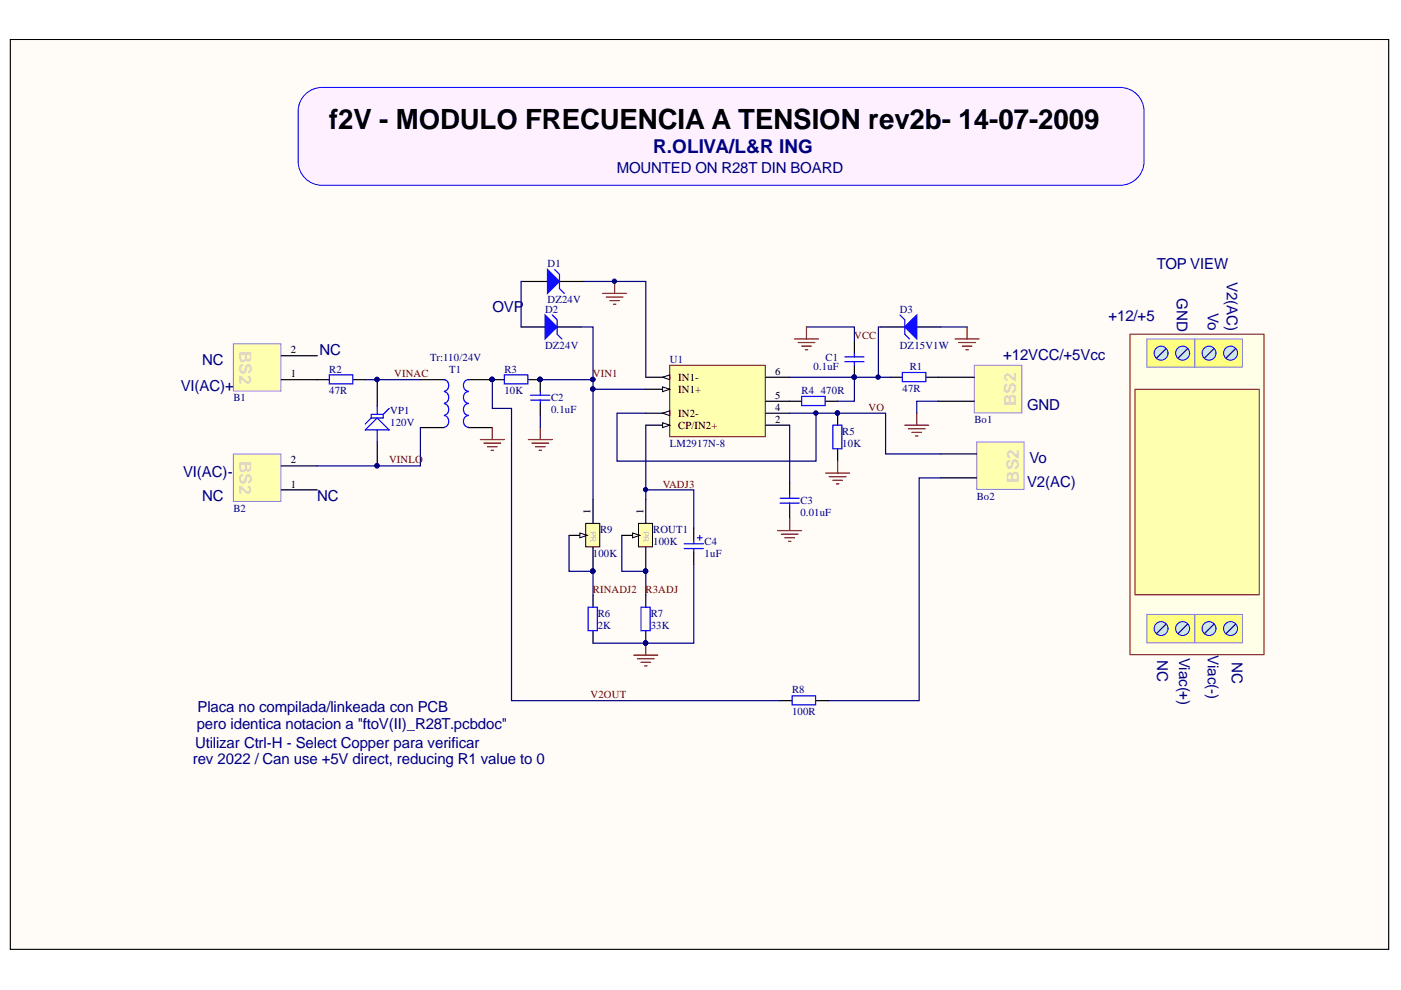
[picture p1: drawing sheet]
<svg xmlns="http://www.w3.org/2000/svg" width="297mm" height="210mm" viewBox="0 0 297 210" stroke-linecap="round" stroke-linejoin="round" font-family="sans-serif">
<path d="M2.2 8.4h292.2v192.9h-292.2z" fill="#fffcf8" stroke="#000" stroke-width=".21"/>
<path d="M64.4 20.3a5.1 5.1 0 0 1 3.9-1.8h169.2a5.1 5.1 0 0 1 5.1 5.1v10.6a5.1 5.1 0 0 1-5.1 5.1h-169.2a5.1 5.1 0 0 1-5.1-5.1v-10.6a5.1 5.1 0 0 1 1.2-3.3z" fill="#fff0ff" stroke="#00f" stroke-width=".21"/>
<path d="M89.1 80.5h5.1M89.1 90.7h5.1M99.3 80.5h5.1M99.3 90.7h5.1" fill="none" stroke="#000" stroke-width=".26"/>
<circle cx="104.3" cy="80.4" r=".46" fill="#000080" stroke="#000080" stroke-width=".21"/>
<path d="M94.2 80.5a1.27 1.27 0 0 1 .9 1.2 1.27 1.27 0 0 1-.9 1.2M94.2 83a1.27 1.27 0 0 1 .9 1.3 1.27 1.27 0 0 1-.9 1.2M94.2 85.6a1.28 1.28 0 0 1 .9 1.2 1.28 1.28 0 0 1-.9 1.2M94.2 88.1a1.27 1.27 0 0 1 .9 1.2 1.27 1.27 0 0 1-.9 1.3M99.3 80.5a1.23 1.23 0 0 0-1 1.2 1.23 1.23 0 0 0 1 1.2M99.3 83a1.23 1.23 0 0 0-1 1.3 1.23 1.23 0 0 0 1 1.2M99.3 85.6a1.24 1.24 0 0 0-1 1.2 1.24 1.24 0 0 0 1 1.2M99.3 88.1a1.23 1.23 0 0 0-1 1.2 1.23 1.23 0 0 0 1 1.3" fill="none" stroke="#00f" stroke-width=".26"/>
<path d="M49.5 72.9h10v10h-10z" fill="#ffffb0" stroke="#96f" stroke-width=".21"/>
<path d="M59.6 75.4h7.7M59.6 80.5h7.7" fill="none" stroke="#000" stroke-width=".26"/>
<path d="M207.1 93.7h10v10.1h-10z" fill="#ffffb0" stroke="#96f" stroke-width=".21"/>
<path d="M199.5 96.2h7.6M199.5 101.3h7.6" fill="none" stroke="#000" stroke-width=".26"/>
<path d="M49.5 96.2h10v10.1h-10z" fill="#ffffb0" stroke="#96f" stroke-width=".21"/>
<path d="M59.6 98.8h7.7M67.3 80.5h2.5M74.9 80.5h2.5M80 81v5.1M80 93.7v5.1M59.6 103.9h7.7" fill="none" stroke="#000" stroke-width=".26"/>
<path d="M69.8 79.5h5v1.9h-5zM77.4 91.2l2.6-2.6 2.5 2.6zM78.7 88.6l-1.3 1.3M80 86.1v1.8M80 91.2v2.5M81.3 87.9v.7h-2.6M81.3 87.9h-2.6v.7M82.5 86.6l-1.2 1.3" fill="none" stroke="#00f" stroke-width=".26"/>
<g fill="#000080" stroke="#000080" stroke-width=".21">
<circle cx="79.9" cy="98.7" r=".46"/>
<circle cx="79.9" cy="80.4" r=".46"/>
</g>
<path d="M77.4 80.5h2.6M89.1 80.5h-9.1v.5M89.1 90.7v8.1h-21.8" fill="none" stroke="#000080" stroke-width=".26"/>
<path d="M142 77.5h20.2v15.1h-20.2z" fill="#ffffb0" stroke="#800000" stroke-width=".21"/>
<path d="M136.9 82.5h5.1" fill="none" stroke="#000" stroke-width=".26"/>
<path d="M140.5 82l1.5 .5-1.5 .5z" fill="#fffcf8"/>
<path d="M140.5 82l1.5 .5-1.5 .5z" fill="none" stroke="#000" stroke-width=".21"/>
<path d="M136.9 90.1h5.1M162.3 90.1h5.1" fill="none" stroke="#000" stroke-width=".26"/>
<path d="M140.5 89.6l1.5 .5-1.5 .6z" fill="#fffcf8"/>
<path d="M140.5 89.6l1.5 .5-1.5 .6z" fill="none" stroke="#000" stroke-width=".21"/>
<path d="M162.3 80h5.1M136.9 87.6h5.1M162.3 87.6h5.1M162.3 85.1h5.1" fill="none" stroke="#000" stroke-width=".26"/>
<path d="M140.5 87.6l1.5-.5v1z" fill="#fffcf8"/>
<path d="M140.5 87.6l1.5-.5v1z" fill="none" stroke="#000" stroke-width=".21"/>
<path d="M136.9 80h5.1" fill="none" stroke="#000" stroke-width=".26"/>
<path d="M140.5 80l1.5-.5v1z" fill="#fffcf8"/>
<path d="M140.5 80l1.5-.5v1z" fill="none" stroke="#000" stroke-width=".21"/>
<path d="M104.4 80.5h2.5M112 80.5h2.6M177.6 87.6v2.5M177.6 95.2v2.6" fill="none" stroke="#000" stroke-width=".26"/>
<g fill="#000080" stroke="#000080" stroke-width=".21">
<circle cx="114.5" cy="80.4" r=".46"/>
<circle cx="104.3" cy="80.4" r=".46"/>
<circle cx="177.5" cy="87.6" r=".46"/>
</g>
<path d="M106.9 79.5h5v1.9h-5zM176.6 90.1h1.9v5.1h-1.9z" fill="none" stroke="#00f" stroke-width=".26"/>
<path d="M206.6 77.5h10v10h-10z" fill="#ffffb0" stroke="#96f" stroke-width=".21"/>
<g fill="none" stroke="#000" stroke-width=".26">
<path d="M181.2 72.4v2.5M181.2 77.5v2.5M186.7 69.3h5.1M188.8 80h2.5M194.4 69.3h5.1M196.4 80h10.2M114.6 80.5v2.5M114.6 85.6v2.5M167.4 85.1h2.6M175.1 85.1h2.5M198.9 85.1h7.7M167.4 102.3v2.6"/>
<path d="M167.4 107.4v2.6"/>
</g>
<path d="M167.4 80h21.4M181.2 80v5.1h-3.6M136.9 87.6h-6.1v10.2h42.2v-10.2M167.4 87.6h20.4v8.6h11.7M167.4 90.1v12.2" fill="none" stroke="#000080" stroke-width=".26"/>
<path d="M177.6 97.8v2.5M175.1 100.3h5M175.8 101.1h3.6M176.6 101.8h2M177.3 102.6h.5" fill="none" stroke="#800000" stroke-width=".26"/>
<g fill="#000080" stroke="#000080" stroke-width=".21">
<circle cx="173" cy="87.6" r=".46"/>
<circle cx="114.5" cy="80.4" r=".46"/>
<circle cx="181.1" cy="80" r=".46"/>
</g>
<g fill="none" stroke="#00f" stroke-width=".26">
<path d="M179.1 75.7h4.1M179.1 76.7h4.1M181.2 74.9v.8M181.2 76.7v.8M191.3 79h5v1.9h-5zM112.5 83.8h4.1M112.5 84.8h4.1M114.6 83v.8M114.6 84.8v.8M170 84.1h4.9v1.9h-4.9zM165.4 105.6h4.1M165.4 106.7h4.1"/>
<path d="M167.4 104.9v.7M167.4 106.7v.7"/>
</g>
<path d="M191.8 69.3l2.6-2.5v5.1z" fill="#00f"/>
<path d="M190.8 66.8l1 1v3.1l1 1M191.8 69.3l2.6-2.5v5.1z" fill="none" stroke="#00f" stroke-width=".26"/>
<path d="M110.5 69.3h5.1M118.1 69.3h5.1" fill="none" stroke="#000" stroke-width=".26"/>
<path d="M115.6 66.8l2.5 2.5-2.5 2.6z" fill="#00f"/>
<path d="M115.6 66.8l2.5 2.5-2.5 2.6zM117.1 66.8l1 1v3.1l1 1" fill="none" stroke="#00f" stroke-width=".26"/>
<path d="M123.7 59.7h13.2v20.3" fill="none" stroke="#000080" stroke-width=".26"/>
<path d="M111 59.7h5.1M118.6 59.7h5.1" fill="none" stroke="#000" stroke-width=".26"/>
<path d="M116.1 57.1l2.5 2.6-2.5 2.5z" fill="#00f"/>
<path d="M116.1 57.1l2.5 2.6-2.5 2.5zM117.6 57.1l1 1.1v3l1 1" fill="none" stroke="#00f" stroke-width=".26"/>
<path d="M111 59.7h-.5v9.6" fill="none" stroke="#000080" stroke-width=".26"/>
<path d="M130.3 59.7v2.5M127.8 62.2h5.1M128.5 63h3.6M129.3 63.7h2M130.1 64.5h.5" fill="none" stroke="#800000" stroke-width=".26"/>
<circle cx="130.3" cy="59.6" r=".46" fill="#000080" stroke="#000080" stroke-width=".21"/>
<path d="M125.7 105.9v5.1" fill="none" stroke="#000" stroke-width=".26"/>
<path d="M124.2 111h3v5h-3z" fill="#ffffb0" stroke="#000" stroke-width=".21"/>
<path d="M120.7 113.5h3.8" fill="none" stroke="#000" stroke-width=".26"/>
<path d="M122.9 113l1.6 .5-1.6 .5z" fill="#fffcf8"/>
<path d="M122.9 113l1.6 .5-1.6 .5z" fill="none" stroke="#000" stroke-width=".21"/>
<path d="M125.7 116.1v5M136.9 105.9v5.1" fill="none" stroke="#000" stroke-width=".26"/>
<g fill="#000080" stroke="#000080" stroke-width=".21">
<circle cx="125.7" cy="121.1" r=".47"/>
<circle cx="125.7" cy="82.5" r=".46"/>
</g>
<path d="M125.7 82.5v23.4" fill="none" stroke="#000080" stroke-width=".26"/>
<path d="M135.4 111h2.9v5h-2.9z" fill="#ffffb0" stroke="#000" stroke-width=".21"/>
<path d="M131.8 113.5h3.9" fill="none" stroke="#000" stroke-width=".26"/>
<path d="M134.1 113l1.6 .5-1.6 .5z" fill="#fffcf8"/>
<path d="M134.1 113l1.6 .5-1.6 .5z" fill="none" stroke="#000" stroke-width=".21"/>
<path d="M136.9 116.1v5M147.1 112v2.5M147.1 117.1v2.5M125.7 126.2v2.5M125.7 133.8v2.6M136.9 126.2v2.5M136.9 133.8v2.6M165.4 148.6h2.5M173 148.6h2.6" fill="none" stroke="#000" stroke-width=".26"/>
<g fill="#000080" stroke="#000080" stroke-width=".21">
<circle cx="136.9" cy="121.1" r=".46"/>
<circle cx="125.7" cy="121.1" r=".47"/>
<circle cx="136.9" cy="136.3" r=".46"/>
<circle cx="136.9" cy="103.8" r=".46"/>
<circle cx="186.2" cy="80" r=".47"/>
<circle cx="104.3" cy="80.4" r=".46"/>
<circle cx="125.7" cy="80.4" r=".46"/>
<circle cx="125.7" cy="82.5" r=".46"/>
<circle cx="114.5" cy="80.4" r=".46"/>
</g>
<g fill="none" stroke="#000080" stroke-width=".26">
<path d="M123.2 69.3h2.5v13.2h11.2M171 69.3h10.2v3.1M186.7 69.3h-.5v10.7M199.5 69.3h5.5M104.4 80.5v6.1h4.1v62h56.9M114.6 88.1v2.6M114.6 80.5h11.1M136.9 90.1v15.8M198.9 85.1h-4.5v2.5M120.7 113.5v7.6h5v5.1M131.8 113.5v7.6h5.1v5.1M136.9 103.9h10.2v8.1"/>
<path d="M147.1 119.6v16.8h-21.4M199.5 101.3h-4.6v47.3h-19.3"/>
</g>
<path d="M145.1 115.3h4M145.1 116.3h4M147.1 114.5v.8M147.1 116.3v.8M147.9 114h1M148.4 113.5v1M124.7 128.7h2v5h-2zM135.9 128.7h1.9v5h-1.9zM167.9 147.5h5v2h-5z" fill="none" stroke="#00f" stroke-width=".26"/>
<g fill="none" stroke="#800000" stroke-width=".26">
<path d="M168.4 71.9h5.1M169.2 72.6h3.6M170 73.4h2M170.7 74.2h.5M171 69.3v2.6M202.5 71.9h5.1M203.3 72.6h3.5M204 73.4h2.1M204.8 74.2h.5M205 69.3v2.6M101.8 93.2h5.1M102.6 94h3.6"/>
<path d="M103.4 94.7h2M104.1 95.5h.5M104.4 90.7v2.5M112 93.2h5.1M112.8 94h3.5M113.5 94.7h2.1M114.3 95.5h.5M114.6 90.7v2.5M191.8 90.1h5.1M192.6 90.9h3.5M193.4 91.7h2M194.1 92.4h.5"/>
<path d="M194.4 87.6v2.5M164.9 112.5h5.1M165.6 113.3h3.6M166.4 114h2M167.2 114.8h.5M167.4 110v2.5M134.4 138.9h5.1M135.1 139.7h3.6M136.9 136.4v2.5M135.9 140.4h2M136.7 141.2h.5"/>
</g>
<path d="M239.6 70.9h28.4v67.9h-28.4z" fill="#ffffe8" stroke="#800000" stroke-width=".21"/>
<path d="M243.1 130.3h10.1v6h-10.1z" fill="#ffff80" stroke="#96f" stroke-width=".21"/>
<circle cx="246.2" cy="133.3" r="1.47" fill="#c8ebeb" stroke="#00f" stroke-width=".21"/>
<path d="M247.2 132.3l-2 2" fill="none" stroke="#0c0087" stroke-width=".26"/>
<circle cx="250.7" cy="133.3" r="1.48" fill="#c8ebeb" stroke="#00f" stroke-width=".21"/>
<path d="M251.8 132.3l-2 2" fill="none" stroke="#0c0087" stroke-width=".26"/>
<path d="M253.3 130.3h10.1v6h-10.1z" fill="#ffff80" stroke="#96f" stroke-width=".21"/>
<circle cx="256.3" cy="133.3" r="1.47" fill="#c8ebeb" stroke="#00f" stroke-width=".21"/>
<path d="M257.4 132.3l-2 2" fill="none" stroke="#0c0087" stroke-width=".26"/>
<circle cx="260.9" cy="133.3" r="1.48" fill="#c8ebeb" stroke="#00f" stroke-width=".21"/>
<path d="M262 132.3l-2 2" fill="none" stroke="#0c0087" stroke-width=".26"/>
<path d="M240.6 82.5h26.4v43.6h-26.4z" fill="#ffffb0" stroke="#800000" stroke-width=".21"/>
<path d="M243.1 71.9h10.1v6h-10.1z" fill="#ffff80" stroke="#96f" stroke-width=".21"/>
<circle cx="246.2" cy="74.9" r="1.48" fill="#c8ebeb" stroke="#00f" stroke-width=".21"/>
<path d="M247.2 73.9l-2 2" fill="none" stroke="#0c0087" stroke-width=".26"/>
<circle cx="250.7" cy="74.9" r="1.49" fill="#c8ebeb" stroke="#00f" stroke-width=".21"/>
<path d="M251.8 73.9l-2 2" fill="none" stroke="#0c0087" stroke-width=".26"/>
<path d="M253.3 71.9h10.1v6h-10.1z" fill="#ffff80" stroke="#96f" stroke-width=".21"/>
<circle cx="256.3" cy="74.9" r="1.48" fill="#c8ebeb" stroke="#00f" stroke-width=".21"/>
<path d="M257.4 73.9l-2 2" fill="none" stroke="#0c0087" stroke-width=".26"/>
<circle cx="260.9" cy="74.9" r="1.49" fill="#c8ebeb" stroke="#00f" stroke-width=".21"/>
<path d="M262 73.9l-2 2" fill="none" stroke="#0c0087" stroke-width=".26"/>
<text font-size="5.9" x="69.8" y="27.4">f2V - MODULO FRECUENCIA A TENSION rev2b- 14-07-2009</text>
<text font-size="4.1" fill="#000080" x="138.5" y="32.4">R.OLIVA/L&amp;R ING</text>
<g font-size="3.2" fill="#000080">
<text x="130.8" y="36.6">MOUNTED ON R28T DIN BOARD</text>
<text x="245.2" y="57">TOP VIEW</text>
<text x="260.1" y="59.7" transform="rotate(90 260.1 59.7)">V2(AC)</text>
<text x="249.5" y="63.3" transform="rotate(90 249.5 63.3)">GND</text>
<text x="104.4" y="66.1">OVP</text>
<text x="235" y="68.2">+12/+5</text>
<text x="256.1" y="66.3" transform="rotate(90 256.1 66.3)">Vo</text>
<text x="42.9" y="77.3">NC</text>
<text x="67.8" y="75.3">NC</text>
<text x="212.7" y="76.3">+12VCC/+5Vcc</text>
<text x="38.3" y="82.9">VI(AC)+</text>
<text x="217.8" y="86.9">GND</text>
<text x="38.8" y="101.1">VI(AC)-</text>
<text x="218.3" y="98.1">Vo</text>
<text x="42.9" y="106.2">NC</text>
<text x="67.3" y="106.2">NC</text>
<text x="217.8" y="103.2">V2(AC)</text>
<text x="245.3" y="139.9" transform="rotate(90 245.3 139.9)">NC</text>
<text x="250" y="139.4" transform="rotate(90 250 139.4)">Viac(+)</text>
<text x="256.1" y="138.9" transform="rotate(90 256.1 138.9)">Viac(-)</text>
<text x="261.2" y="140.4" transform="rotate(90 261.2 140.4)">NC</text>
<text x="41.7" y="154.5">pero identica notacion a &quot;ftoV(II)_R28T.pcbdoc&quot;</text>
<text x="41.9" y="150.9">Placa no compilada/linkeada con PCB</text>
<text x="41.4" y="158.5">Utilizar Ctrl-H - Select Copper para verificar</text>
<text x="40.9" y="162.1">rev 2022 / Can use +5V direct, reducing R1 value to 0</text>
</g>
<g font-size="2.3" fill="#000080">
<text x="116.1" y="56.7">D1</text>
<text x="116.1" y="64.3">DZ24V</text>
<text x="115.6" y="66.3">D2</text>
<text x="190.8" y="66.3">D3</text>
<text x="91.2" y="76.4">Tr:110/24V</text>
<text x="115.6" y="73.9">DZ24V</text>
<text x="142" y="77">U1</text>
<text x="175" y="76.4">C1</text>
<text x="190.8" y="73.9">DZ15V1W</text>
<text x="69.8" y="83.5">47R</text>
<text x="69.8" y="79">R2</text>
<text x="95.3" y="79">T1</text>
<text x="106.9" y="83.5">10K</text>
<text x="106.9" y="79">R3</text>
<text x="170" y="83.5">R4</text>
<text x="172.5" y="78.5">0.1uF</text>
<text x="174" y="83.5">470R</text>
<text x="191.4" y="83">47R</text>
<text x="192.9" y="78.5">R1</text>
<text x="49.5" y="85.1">B1</text>
<text x="82.7" y="87.9">VP1</text>
<text x="116.8" y="87.6">0.1uF</text>
<text x="116.8" y="85.1">C2</text>
<text x="206.6" y="89.6">Bo1</text>
<text x="82.7" y="90.4">120V</text>
<text x="142" y="94.7">LM2917N-8</text>
<text x="178.6" y="94.7">10K</text>
<text x="178.6" y="92.2">R5</text>
<text x="169.7" y="107">C3</text>
<text x="207.1" y="105.9">Bo2</text>
<text x="49.5" y="108.5">B2</text>
<text x="127.2" y="113">R9</text>
<text x="138.5" y="113">ROUT1</text>
<text x="169.7" y="109.5">0.01uF</text>
<text x="125.7" y="118.1">100K</text>
<text x="138.5" y="115.6">100K</text>
<text x="149.4" y="118.1">1uF</text>
<text x="149.4" y="115.6">C4</text>
<text x="126.7" y="130.8">R6</text>
<text x="138" y="130.8">R7</text>
<text x="126.7" y="133.3">2K</text>
<text x="138" y="133.3">33K</text>
<text x="167.9" y="147">R8</text>
<text x="167.9" y="151.6">100R</text>
</g>
<g font-size="2.3" fill="#800000">
<text x="181.1" y="71.9">VCC</text>
<text x="83.6" y="80">VINAC</text>
<text x="125.7" y="80">VIN1</text>
<text x="184.2" y="87.1">VO</text>
<text x="82.5" y="98.3">VINLO</text>
<text x="140.5" y="103.4">VADJ3</text>
<text x="125.7" y="125.7">RINADJ2</text>
<text x="136.9" y="125.7">R3ADJ</text>
<text x="125.2" y="148">V2OUT</text>
</g>
<g font-size="2.3">
<text x="61.7" y="74.9">2</text>
<text x="61.7" y="80">1</text>
<text x="143.8" y="83.3">IN1+</text>
<text x="143.8" y="80.8">IN1-</text>
<text x="164.4" y="79.5">6</text>
<text x="143.8" y="88.4">IN2-</text>
<text x="164.4" y="89.6">2</text>
<text x="164.4" y="87.1">4</text>
<text x="164.4" y="84.6">5</text>
<text x="143.8" y="90.9">CP/IN2+</text>
<text x="61.7" y="98.3">2</text>
<text x="61.7" y="103.4">1</text>
<text x="125.2" y="108.9" transform="rotate(-90 125.2 108.9)">1</text>
<text x="136.5" y="108.9" transform="rotate(-90 136.5 108.9)">1</text>
</g>
<g font-size="1.8" fill="#cfc9b5">
<text x="125.1" y="112.5" transform="rotate(90 125.1 112.5)">PR</text>
<text x="136.3" y="112.5" transform="rotate(90 136.3 112.5)">PR</text>
</g>
</svg>
